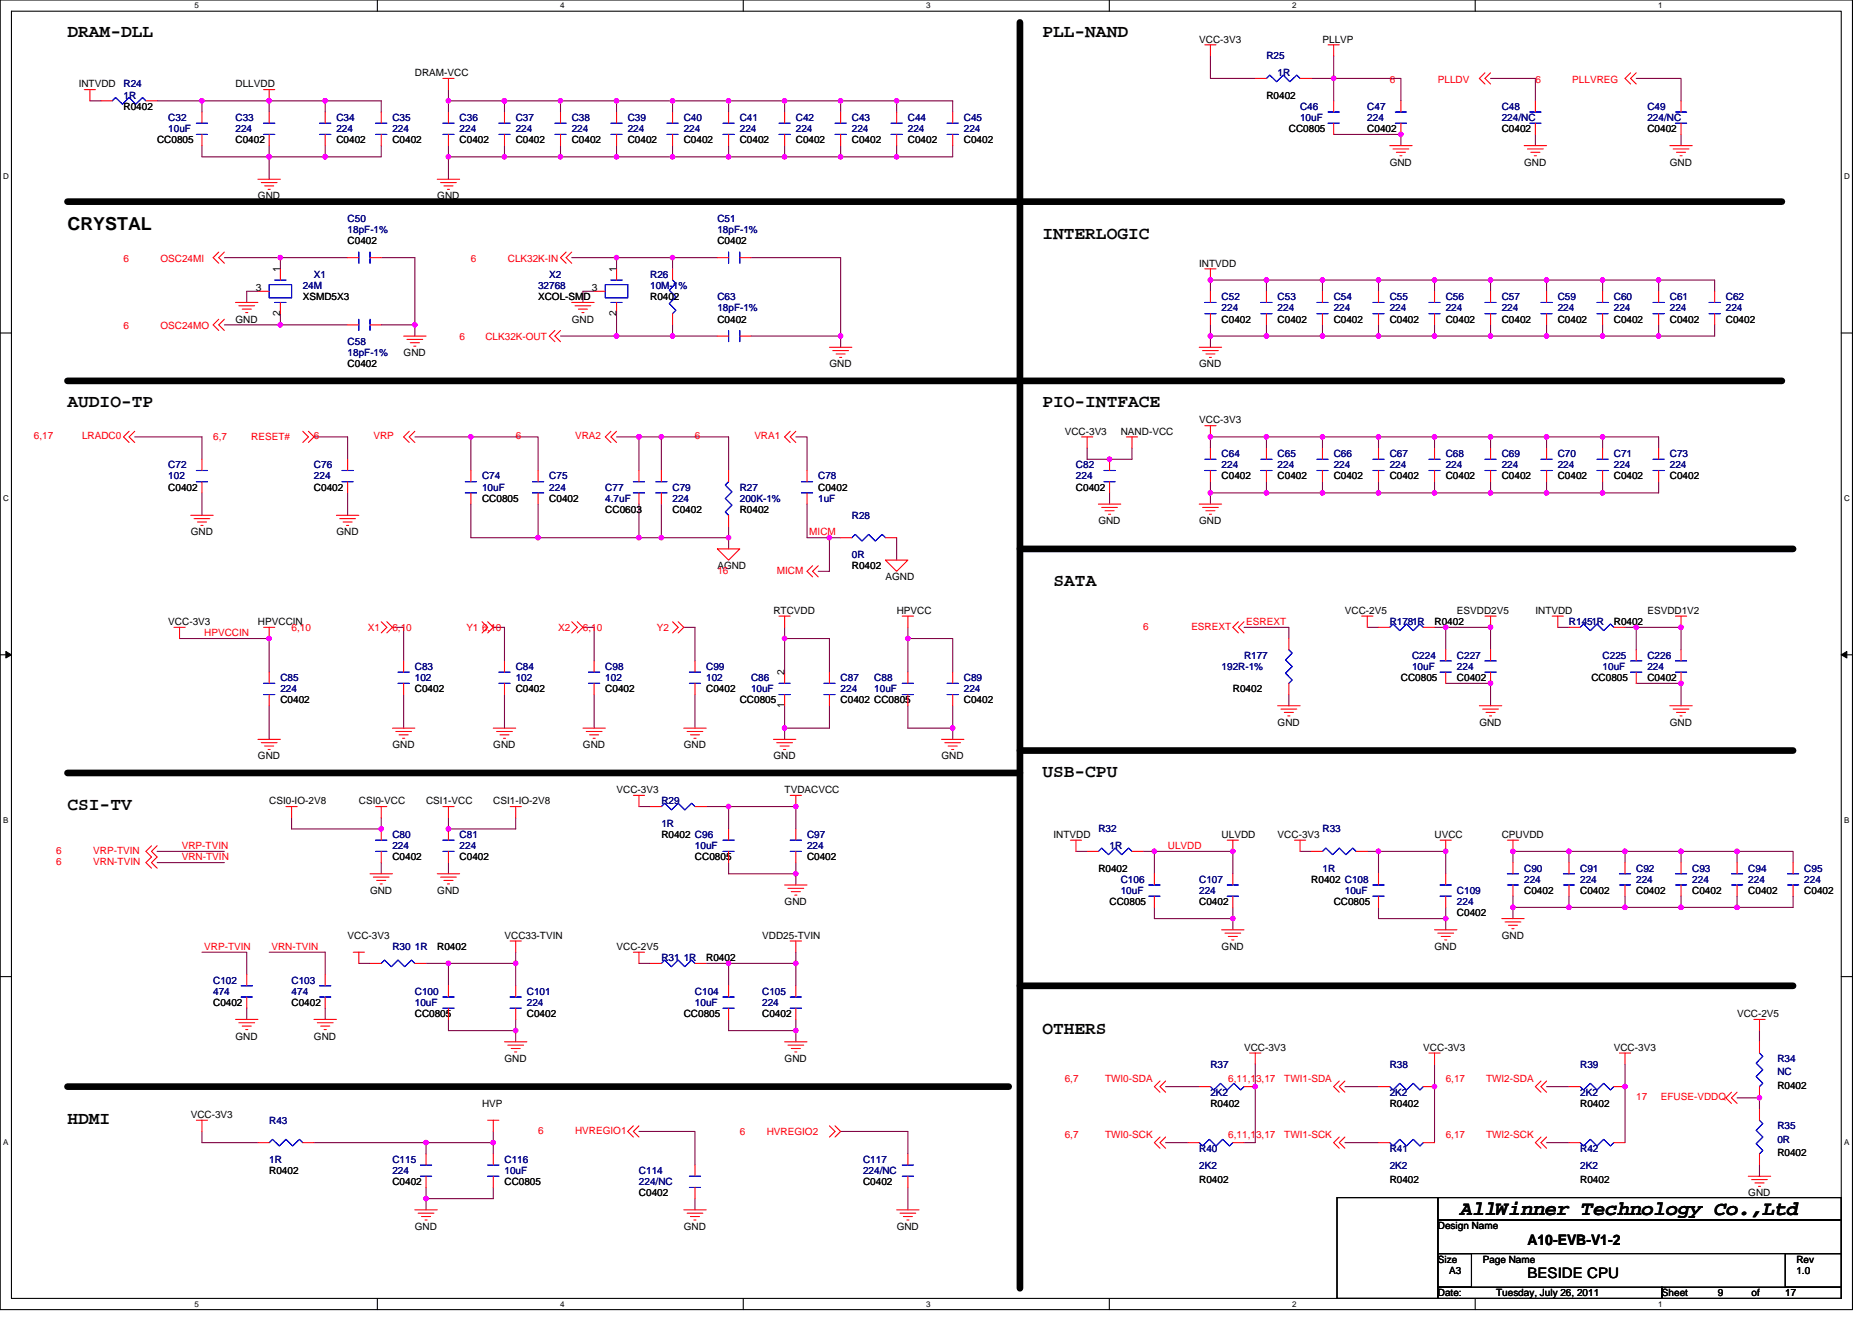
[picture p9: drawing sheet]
<svg xmlns="http://www.w3.org/2000/svg" width="297mm" height="210mm" viewBox="0 0 297 210" stroke-linecap="round" stroke-linejoin="round" font-family="sans-serif">
<path d="M0 0h293.9v207.9h-293.9zM1.8 1.8h290.4v204.3h-290.4z" fill="none" stroke="#000" stroke-width=".17"/>
<g fill="#fff">
<path d="M30.8 .2h.7v1.4h-.7z"/>
<path d="M30.8 206.3h.7v1.4h-.7z"/>
</g>
<path d="M59.9 0v1.8M59.9 206.1v1.8" fill="none" stroke="#000" stroke-width=".17"/>
<g fill="#fff">
<path d="M88.9 .2h.7v1.4h-.7z"/>
<path d="M88.9 206.3h.7v1.4h-.7z"/>
</g>
<path d="M117.9 0v1.8M117.9 206.1v1.8" fill="none" stroke="#000" stroke-width=".17"/>
<g fill="#fff">
<path d="M147 .2h.7v1.4h-.7z"/>
<path d="M147 206.3h.7v1.4h-.7z"/>
</g>
<path d="M176 0v1.8M176 206.1v1.8" fill="none" stroke="#000" stroke-width=".17"/>
<g fill="#fff">
<path d="M205 .2h.7v1.4h-.7z"/>
<path d="M205 206.3h.7v1.4h-.7z"/>
</g>
<path d="M234.1 0v1.8M234.1 206.1v1.8" fill="none" stroke="#000" stroke-width=".17"/>
<g fill="#fff">
<path d="M263.1 .2h.7v1.4h-.7z"/>
<path d="M263.1 206.3h.7v1.4h-.7z"/>
<path d="M.5 27.3h.9v1.4h-.9z"/>
<path d="M292.6 27.3h.9v1.4h-.9z"/>
<path d="M.5 78.4h.9v1.4h-.9z"/>
<path d="M292.6 78.4h.9v1.4h-.9z"/>
</g>
<path d="M0 52.9h1.8M292.2 52.9h1.7" fill="none" stroke="#000" stroke-width=".17"/>
<g fill="#fff">
<path d="M.5 129.5h.8v1.4h-.8z"/>
<path d="M292.6 129.5h.9v1.4h-.9z"/>
</g>
<path d="M0 103.9h1.8M292.2 103.9h1.7" fill="none" stroke="#000" stroke-width=".17"/>
<path d="M.9 103.4l.9 .5-.9 .5zM292.2 103.9l.8-.5v1z" fill="#000" stroke="#000" stroke-width=".16"/>
<g fill="#fff">
<path d="M.5 180.5h.8v1.4h-.8z"/>
<path d="M292.6 180.5h.9v1.4h-.9z"/>
</g>
<path d="M0 155h1.8M292.2 155h1.7M212.2 190.1h16v16h-16zM228.2 190.1h64v3.5h-64zM228.2 193.6h64v5.4h-64zM228.2 199h5.3v5.3h-5.3zM283.3 199h8.9v5.3h-8.9zM228.2 204.3h35.5v1.8h-35.5zM263.7 204.3h28.5v1.8h-28.5z" fill="none" stroke="#000" stroke-width=".17"/>
<g fill="none" stroke="#800040" stroke-width=".17">
<path d="M14.3 16h1.7M24.9 16h7.1M32 16v1.8M32 16h10.7M42.7 16h8.9M42.7 16v1.8M51.6 16h8.9v1.8M51.6 16v1.8M71.2 16h8.8M71.2 14.2v3.6M80 16h8.9M80 16v1.8"/>
<path d="M88.9 16v1.8M88.9 16h8.9M97.8 16v1.8M97.8 16h8.9M106.7 16v1.8M106.7 16h8.9M115.6 16v1.8M115.6 16h8.9M124.5 16v1.8M124.5 16h8.9M133.4 16v1.8M133.4 16h8.9"/>
<path d="M142.3 16v1.8M142.3 16h8.9v1.8M192.1 8.9v3.5h7.1M208.1 12.4h3.5v3.6M211.6 8.9v3.5h10.7v3.6M236.5 12.4h7.1v3.6M259.6 12.4h7.1v3.6M32 23.1v1.8h10.7M42.7 24.9h8.9M42.7 24.9v3.5M42.7 23.1v1.8M51.6 23.1v1.8"/>
<path d="M60.5 23.1v1.8h-8.9M71.2 24.9h8.8M71.2 23.1v1.8M71.2 24.9v3.5M80 24.9h8.9M80 23.1v1.8M88.9 23.1v1.8M88.9 24.9h8.9M97.8 23.1v1.8M97.8 24.9h8.9M106.7 24.9h8.9M106.7 23.1v1.8"/>
<path d="M115.6 23.1v1.8M115.6 24.9h8.9M124.5 24.9h8.9M124.5 23.1v1.8M133.4 23.1v1.8M133.4 24.9h8.9M142.3 23.1v1.8M151.2 23.1v1.8h-8.9M211.6 21.3h10.7v1.8M243.6 21.3v1.8M266.7 21.3v1.8M35.6 40.9h8.9"/>
<path d="M35.6 51.6h8.9M40.9 46.2h-1.7v1.8M44.5 40.9v1.8M44.5 49.8v1.8M44.5 51.6h10.7M44.5 40.9h10.7M60.5 40.9h5.3v10.7M60.5 51.6h5.3M65.8 51.6v1.7M88.9 53.3h8.9M90.7 40.9h7.1v1.8M94.3 46.2h-1.8v1.8"/>
<path d="M97.8 49.8v3.5M97.8 53.3h8.9M97.8 40.9h8.9M106.7 53.3h7.1M106.7 40.9h7.1M106.7 40.9v1.8M106.7 51.6v1.7M119.2 40.9h14.2v12.4M119.2 53.3h14.2M133.4 53.3v1.8M192.1 53.3v1.8M192.1 53.3h8.9"/>
<path d="M192.1 51.6v1.7M201 44.4h-8.9v1.8M201 44.4v1.8M201 51.6v1.7M201 44.4h8.8M201 53.3h8.8M209.8 44.4v1.8M209.8 51.6v1.7M209.8 44.4h8.9M209.8 53.3h8.9M218.7 44.4v1.8M218.7 51.6v1.7"/>
<path d="M218.7 44.4h8.9M218.7 53.3h8.9M227.6 44.4v1.8M227.6 51.6v1.7M227.6 44.4h8.9M227.6 53.3h8.9M236.5 44.4v1.8M236.5 51.6v1.7M236.5 44.4h8.9M236.5 53.3h8.9M245.4 44.4v1.8M245.4 51.6v1.7"/>
<path d="M245.4 44.4h8.9M245.4 53.3h8.9M254.3 44.4v1.8M254.3 51.6v1.7M254.3 44.4h8.9M254.3 53.3h8.9M263.2 44.4h8.9v1.8M263.2 44.4v1.8M263.2 51.6v1.7M272.1 51.6v1.7h-8.9M21.4 69.3h10.6v3.6M32 78.2v3.6"/>
<path d="M49.8 69.3h5.4v3.6M55.2 78.2v3.6M65.8 69.3h8.9M74.7 69.3v5.4M74.7 69.3h10.7v5.4M97.8 69.3h3.6M101.4 69.3h3.5M101.4 69.3v5.4M104.9 69.3v5.4M104.9 69.3h10.7v5.4M126.3 69.3h1.8v5.4M172.5 71.1v1.8h7.1v-1.8"/>
<path d="M176.1 78.2v1.8M192.1 78.2v1.8M192.1 78.2h8.9M192.1 76.5v1.7M201 69.3v1.8M201 69.3h-8.9v1.8M201 76.5v1.7M201 69.3h8.8M201 78.2h8.8M209.8 69.3v1.8M209.8 76.5v1.7M209.8 69.3h8.9"/>
<path d="M209.8 78.2h8.9M218.7 69.3v1.8M218.7 76.5v1.7M218.7 69.3h8.9M218.7 78.2h8.9M227.6 69.3v1.8M227.6 76.5v1.7M227.6 69.3h8.9M227.6 78.2h8.9M236.5 69.3v1.8M236.5 76.5v1.7M236.5 69.3h8.9"/>
<path d="M236.5 78.2h8.9M245.4 69.3v1.8M245.4 76.5v1.7M245.4 69.3h8.9M245.4 78.2h8.9M254.3 69.3v1.8M254.3 76.5v1.7M254.3 69.3h8.9v1.8M263.2 76.5v1.7h-8.9M62.3 99.6h1.7v5.3M74.7 80v5.3h10.7M78.3 99.6h1.7v5.3"/>
<path d="M85.4 80v5.3M85.4 85.3h16M92.5 99.6h1.8v5.3M101.4 85.3h3.5M101.4 80v5.3M104.9 80v5.3M104.9 85.3h10.7M108.5 99.6h1.8v5.3M115.6 83.6v1.7M115.6 85.3v1.8M124.5 99.6v1.7M128.1 80v5.3h3.5v5.4h-1.8"/>
<path d="M131.6 85.3h1.8M142.3 85.3v3.6M144.1 99.6v1.7M197.4 99.6h7.1v1.7M217 99.6h1.7M227.6 99.6h1.8M229.4 99.6v3.5M229.4 99.6h7.1v3.5M247.2 99.6h1.8M257.8 99.6h1.8v3.5M259.6 99.6h7.1v3.5M28.5 101.3h14.2v5.4"/>
<path d="M42.7 112v5.3M64 110.2v5.4M80 110.2v5.4M94.3 110.2v5.4M110.3 110.2v5.4M124.5 101.3h7.1v5.4M124.5 112v3.6M124.5 101.3v5.4M124.5 115.6v1.7M131.6 112v3.6h-7.1M144.1 112v3.6h7.1M144.1 101.3v5.4"/>
<path d="M144.1 101.3h7.1v5.4M151.2 115.6v1.7M151.2 112v3.6M204.5 110.2v1.8M229.4 108.5h7.1v3.5M259.6 108.5h7.1v3.5M24.9 135.1h10.7M24.9 136.9h10.7M46.3 129.8v1.8h14.2v-1.8M60.5 136.9v1.8M71.2 129.8v1.8h10.6v-1.8M71.2 136.9v1.8"/>
<path d="M101.4 128h1.8M112.1 128h3.5v3.6M115.6 136.9v1.8h10.7M115.6 128h10.7v3.6M126.3 138.7v1.8M126.3 136.9v1.8M170.7 135.1h1.8M181.4 135.1h1.8M183.2 135.1h12.4v3.6M183.2 135.1v3.6M206.3 135.1h1.8M217 135.1h1.7"/>
<path d="M218.7 135.1h10.7v3.6M218.7 135.1v3.6M249 135.1h-8.9v1.8M249 135.1v1.8M249 135.1h8.8M257.8 135.1h8.9M257.8 135.1v1.8M266.7 135.1h8.9v1.8M266.7 135.1v1.8M275.6 135.1h8.9v1.8M32 151.1h7.2v3.6M42.7 151.1h8.9v3.6"/>
<path d="M56.9 152.9h1.8M67.6 152.9h3.6v3.6M71.2 152.9h10.6v3.6M81.8 151.1v1.8M101.4 152.9h1.8M112.1 152.9h3.5M115.6 152.9h10.7M115.6 152.9v3.6M126.3 152.9v3.6M126.3 151.1v1.8M183.2 144v1.8h12.4M195.6 144v1.8"/>
<path d="M195.6 145.8v1.8M218.7 144v1.8h10.7M229.4 145.8v1.8M229.4 144v1.8M240.1 144v1.8M240.1 142.2v1.8M240.1 144h8.9M249 142.2v1.8M249 144h8.8M257.8 144h8.9M257.8 142.2v1.8M266.7 142.2v1.8"/>
<path d="M266.7 144h8.9M275.6 142.2v1.8M284.5 142.2v1.8h-8.9M32 179.6v1.8h8.9M39.2 160v1.8M51.6 160v1.8M71.2 161.8v1.8h10.6M78.3 179.6v1.8M81.8 161.8v1.8M81.8 163.6v1.8M101.4 179.6h8.9v5.3M115.6 161.8v1.8h10.7"/>
<path d="M126.3 163.6v1.8M126.3 161.8v1.8M133.4 179.6h10.7v3.5M185 172.5h5.3M199.2 168.9v12.5h-1.8M213.4 172.5h5.3M227.6 168.9v12.5M245.4 172.5h3.6M257.8 168.9v12.5M275.6 174.2h3.6v1.8M279.2 163.6v1.8M49.8 181.4h17.8"/>
<path d="M67.6 181.4v1.7M67.6 188.5v1.7M67.6 190.2v1.8M67.6 181.4h10.7M78.3 188.5v1.7h-10.7M78.3 181.4v1.7M110.3 190.2v1.8M144.1 188.5v3.5M185 181.4h3.5M213.4 181.4h5.3M245.4 181.4h3.6M279.2 184.9v1.8"/>
</g>
<g fill="#f0f" stroke="#f0f" stroke-width=".17">
<circle cx="133.4" cy="53.3" r=".35"/>
<circle cx="124.5" cy="115.6" r=".35"/>
<circle cx="124.5" cy="101.3" r=".35"/>
<circle cx="97.8" cy="53.3" r=".35"/>
<circle cx="44.5" cy="40.9" r=".35"/>
<circle cx="44.5" cy="51.5" r=".35"/>
<circle cx="106.7" cy="53.3" r=".35"/>
<circle cx="106.7" cy="40.9" r=".35"/>
<circle cx="65.8" cy="51.5" r=".35"/>
<circle cx="104.9" cy="69.3" r=".35"/>
<circle cx="144" cy="101.3" r=".35"/>
<circle cx="151.2" cy="115.6" r=".35"/>
<circle cx="101.4" cy="69.3" r=".35"/>
<circle cx="42.7" cy="101.3" r=".35"/>
<circle cx="142.3" cy="16" r=".35"/>
<circle cx="97.8" cy="16" r=".35"/>
<circle cx="106.7" cy="16" r=".35"/>
<circle cx="115.6" cy="16" r=".35"/>
<circle cx="133.4" cy="16" r=".35"/>
<circle cx="124.5" cy="16" r=".35"/>
<circle cx="124.5" cy="24.9" r=".35"/>
<circle cx="80" cy="24.9" r=".35"/>
<circle cx="115.6" cy="24.9" r=".35"/>
<circle cx="97.8" cy="24.9" r=".35"/>
<circle cx="88.9" cy="24.9" r=".35"/>
<circle cx="71.1" cy="24.9" r=".35"/>
<circle cx="142.3" cy="24.9" r=".35"/>
<circle cx="133.4" cy="24.9" r=".35"/>
<circle cx="106.7" cy="24.9" r=".35"/>
<circle cx="227.6" cy="44.4" r=".35"/>
<circle cx="209.8" cy="44.4" r=".35"/>
<circle cx="254.3" cy="44.4" r=".35"/>
<circle cx="200.9" cy="44.4" r=".35"/>
<circle cx="218.7" cy="44.4" r=".35"/>
<circle cx="245.4" cy="44.4" r=".35"/>
<circle cx="192.1" cy="44.4" r=".35"/>
<circle cx="236.5" cy="44.4" r=".35"/>
<circle cx="263.2" cy="44.4" r=".35"/>
<circle cx="254.3" cy="53.3" r=".35"/>
<circle cx="263.2" cy="53.3" r=".35"/>
<circle cx="227.6" cy="53.3" r=".35"/>
<circle cx="218.7" cy="53.3" r=".35"/>
<circle cx="209.8" cy="53.3" r=".35"/>
<circle cx="245.4" cy="53.3" r=".35"/>
<circle cx="200.9" cy="53.3" r=".35"/>
<circle cx="236.5" cy="53.3" r=".35"/>
<circle cx="192.1" cy="53.3" r=".35"/>
<circle cx="209.8" cy="69.3" r=".35"/>
<circle cx="227.6" cy="69.3" r=".35"/>
<circle cx="218.7" cy="69.3" r=".35"/>
<circle cx="192.1" cy="69.3" r=".35"/>
<circle cx="200.9" cy="69.3" r=".35"/>
<circle cx="236.5" cy="69.3" r=".35"/>
<circle cx="254.3" cy="69.3" r=".35"/>
<circle cx="192.1" cy="78.2" r=".35"/>
<circle cx="236.5" cy="78.2" r=".35"/>
<circle cx="218.7" cy="78.2" r=".35"/>
<circle cx="200.9" cy="78.2" r=".35"/>
<circle cx="209.8" cy="78.2" r=".35"/>
<circle cx="227.6" cy="78.2" r=".35"/>
<circle cx="254.3" cy="78.2" r=".35"/>
<circle cx="101.4" cy="85.3" r=".35"/>
<circle cx="51.6" cy="16" r=".35"/>
<circle cx="51.6" cy="24.9" r=".35"/>
<circle cx="42.7" cy="24.9" r=".35"/>
<circle cx="42.7" cy="16" r=".35"/>
<circle cx="32" cy="16" r=".35"/>
<circle cx="74.7" cy="69.3" r=".35"/>
<circle cx="222.3" cy="21.3" r=".35"/>
<circle cx="211.6" cy="12.4" r=".35"/>
<circle cx="97.8" cy="40.9" r=".35"/>
<circle cx="115.6" cy="85.3" r=".35"/>
<circle cx="104.9" cy="85.3" r=".35"/>
<circle cx="131.6" cy="85.3" r=".35"/>
<circle cx="80" cy="16" r=".35"/>
<circle cx="71.1" cy="16" r=".35"/>
<circle cx="88.9" cy="16" r=".35"/>
<circle cx="85.4" cy="85.3" r=".35"/>
<circle cx="245.4" cy="69.3" r=".35"/>
<circle cx="245.4" cy="78.2" r=".35"/>
<circle cx="78.3" cy="181.3" r=".35"/>
<circle cx="67.6" cy="181.3" r=".35"/>
<circle cx="67.6" cy="190.2" r=".35"/>
<circle cx="199.2" cy="172.5" r=".35"/>
<circle cx="227.6" cy="172.5" r=".35"/>
<circle cx="257.8" cy="172.5" r=".35"/>
<circle cx="126.3" cy="152.9" r=".35"/>
<circle cx="115.6" cy="152.9" r=".35"/>
<circle cx="126.3" cy="163.6" r=".35"/>
<circle cx="81.8" cy="163.6" r=".35"/>
<circle cx="81.8" cy="152.9" r=".35"/>
<circle cx="71.1" cy="152.9" r=".35"/>
<circle cx="60.5" cy="131.6" r=".35"/>
<circle cx="126.3" cy="138.7" r=".35"/>
<circle cx="115.6" cy="128" r=".35"/>
<circle cx="126.3" cy="128" r=".35"/>
<circle cx="71.1" cy="131.6" r=".35"/>
<circle cx="195.6" cy="135.1" r=".35"/>
<circle cx="183.2" cy="135.1" r=".35"/>
<circle cx="229.4" cy="145.8" r=".35"/>
<circle cx="229.4" cy="135.1" r=".35"/>
<circle cx="218.7" cy="135.1" r=".35"/>
<circle cx="195.6" cy="145.8" r=".35"/>
<circle cx="257.8" cy="135.1" r=".35"/>
<circle cx="248.9" cy="135.1" r=".35"/>
<circle cx="240.1" cy="135.1" r=".35"/>
<circle cx="257.8" cy="144" r=".35"/>
<circle cx="248.9" cy="144" r=".35"/>
<circle cx="240.1" cy="144" r=".35"/>
<circle cx="275.6" cy="135.1" r=".35"/>
<circle cx="275.6" cy="144" r=".35"/>
<circle cx="266.7" cy="144" r=".35"/>
<circle cx="266.7" cy="135.1" r=".35"/>
<circle cx="236.5" cy="108.4" r=".35"/>
<circle cx="266.7" cy="108.4" r=".35"/>
<circle cx="266.7" cy="99.6" r=".35"/>
<circle cx="259.6" cy="99.6" r=".35"/>
<circle cx="236.5" cy="99.6" r=".35"/>
<circle cx="229.4" cy="99.6" r=".35"/>
<circle cx="279.2" cy="174.2" r=".35"/>
<circle cx="176" cy="72.9" r=".35"/>
</g>
<g fill="none" stroke="#f00" stroke-width=".17">
<path d="M13.4 14.2h1.8M14.3 14.2v1.8M16 16h1.8M23.2 16h1.7M32 17.8v1.8M41.8 14.2h1.8M42.7 14.2v1.8M42.7 17.8v1.8M51.6 17.8v1.8M60.5 17.8v1.8M70.3 12.4h1.7M71.2 12.4v1.8"/>
<path d="M71.2 17.8v1.8M80 17.8v1.8M88.9 17.8v1.8M97.8 17.8v1.8M106.7 17.8v1.8M115.6 17.8v1.8M124.5 17.8v1.8M133.4 17.8v1.8M142.3 17.8v1.8M151.2 17.8v1.8M191.2 7.1h1.8M192.1 7.1v1.8"/>
<path d="M199.2 12.4h1.8M206.3 12.4h1.8M210.7 7.1h1.8M211.6 7.1v1.8M211.6 16v1.8M211.6 19.6v1.7M222.3 16v1.8M222.3 19.6v1.7M235.6 11.6l-.9 .8 .9 .9M236.5 11.6l-.9 .8 .9 .9M243.6 16v1.8M243.6 19.6v1.7"/>
<path d="M258.7 11.6l-.9 .8 .9 .9M259.6 11.6l-.9 .8 .9 .9M266.7 16v1.8M266.7 19.6v1.7M32 21.3v1.8M40.9 28.4h3.6M41.5 29h2.5M42 29.5h1.4M42.5 30.1h.4M42.7 21.3v1.8M51.6 21.3v1.8M60.5 21.3v1.8"/>
<path d="M69.4 28.4h3.5M69.9 29h2.5M70.4 29.5h1.5M71 30.1h.3M71.2 21.3v1.8M80 21.3v1.8M88.9 21.3v1.8M97.8 21.3v1.8M106.7 21.3v1.8M115.6 21.3v1.8M124.5 21.3v1.8M133.4 21.3v1.8"/>
<path d="M142.3 21.3v1.8M151.2 21.3v1.8M220.5 23.1h3.6M221 23.6h2.5M221.6 24.2h1.4M222.1 24.7h.4M241.8 23.1h3.6M242.4 23.6h2.5M242.9 24.2h1.4M243.5 24.7h.3M265 23.1h3.5M265.5 23.6h2.5"/>
<path d="M266 24.2h1.5M266.6 24.7h.3M34.7 40l-.9 .9 .9 .9M34.7 50.7l-.9 .9 .9 .9M35.6 40l-.9 .9 .9 .9M35.6 50.7l-.9 .9 .9 .9M37.4 48h3.5M37.9 48.5h2.5M38.4 49.1h1.5M39 49.6h.3M40.9 46.2h1.8M44.5 42.7v1.7"/>
<path d="M44.5 48v1.8M55.2 40.9h1.7M55.2 51.6h1.7M58.7 40.9h1.8M58.7 51.6h1.8M64 53.3h3.6M64.6 53.9h2.5M65.1 54.4h1.4M65.7 54.9h.3M88.1 52.5l-.9 .8 .9 .9M88.9 52.5l-.8 .8 .8 .9M89.8 40l-.9 .9 .9 .9"/>
<path d="M90.7 40l-.9 .9 .9 .9M90.7 48h3.6M91.2 48.5h2.5M91.8 49.1h1.4M92.3 49.6h.4M94.3 46.2h1.8M97.8 42.7v1.7M97.8 48v1.8M106.7 42.7v1.7M106.7 49.8v1.8M113.8 53.3h1.8M113.8 40.9h1.8"/>
<path d="M117.4 53.3h1.8M117.4 40.9h1.8M131.6 55.1h3.6M132.1 55.6h2.5M132.7 56.2h1.4M133.2 56.7h.4M190.3 55.1h3.5M190.8 55.6h2.5M191.2 42.7h1.8M191.3 56.2h1.5M191.9 56.7h.3M192.1 42.7v1.8"/>
<path d="M192.1 46.2v1.8M192.1 49.8v1.8M201 46.2v1.8M201 49.8v1.8M209.8 46.2v1.8M209.8 49.8v1.8M218.7 46.2v1.8M218.7 49.8v1.8M227.6 46.2v1.8M227.6 49.8v1.8M236.5 46.2v1.8M236.5 49.8v1.8"/>
<path d="M245.4 46.2v1.8M245.4 49.8v1.8M254.3 46.2v1.8M254.3 49.8v1.8M263.2 46.2v1.8M263.2 49.8v1.8M272.1 46.2v1.8M272.1 49.8v1.8M20.5 68.5l-.9 .8 .9 .9M21.4 68.5l-.9 .8 .9 .9M32 72.9v1.8M32 76.5v1.7"/>
<path d="M48 68.5l.9 .8-.9 .9M48.9 68.5l.9 .8-.9 .9M55.2 72.9v1.8M55.2 76.5v1.7M64.9 68.5l-.9 .8 .9 .9M65.8 68.5l-.9 .8 .9 .9M74.7 74.7v1.8M74.7 78.2v1.8M85.4 74.7v1.8M85.4 78.2v1.8M96.9 68.5l-.8 .8 .8 .9M97.8 68.5l-.9 .8 .9 .9"/>
<path d="M101.4 74.7v1.8M101.4 78.2v1.8M104.9 74.7v1.8M104.9 78.2v1.8M115.6 74.7v1.8M125.4 68.5l-.9 .8 .9 .9M126.3 68.5l-.9 .8 .9 .9M128.1 74.7v1.8M128.1 78.2v1.8M171.6 69.3h1.8M172.5 69.3v1.8M176.1 72.9v1.8"/>
<path d="M176.1 76.5v1.7M178.7 69.3h1.8M179.6 69.3v1.8M191.2 67.6h1.8M192.1 67.6v1.7M192.1 71.1v1.8M192.1 74.7v1.8M201 71.1v1.8M201 74.7v1.8M209.8 71.1v1.8M209.8 74.7v1.8M218.7 71.1v1.8"/>
<path d="M218.7 74.7v1.8M227.6 71.1v1.8M227.6 74.7v1.8M236.5 71.1v1.8M236.5 74.7v1.8M245.4 71.1v1.8M245.4 74.7v1.8M254.3 71.1v1.8M254.3 74.7v1.8M263.2 71.1v1.8M263.2 74.7v1.8M27.6 99.6h1.8"/>
<path d="M28.5 99.6v1.7M30.3 81.8h3.5M30.8 82.3h2.5M31.3 82.8h1.5M31.9 83.4h.3M41.8 99.6h1.8M42.7 99.6v1.7M53.4 81.8h3.5M53.9 82.3h2.5M54.4 82.8h1.5M55 83.4h.3M60.5 98.7l.9 .9-.9 .9"/>
<path d="M61.4 98.7l.9 .9-.9 .9M76.5 98.7l.9 .9-.9 .9M77.4 98.7l.9 .9-.9 .9M90.7 98.7l.9 .9-.9 .9M91.6 98.7l.9 .9-.9 .9M106.7 98.7l.9 .9-.9 .9M107.6 98.7l.9 .9-.9 .9M113.8 87.1h3.6l-1.8 1.8zM115.6 81.8v1.8M123.6 97.8h1.8M124.5 97.8v1.8M128.9 89.8l-.8 .9 .8 .9"/>
<path d="M129.8 89.8l-.9 .9 .9 .9M133.4 85.3h1.8M140.5 88.9h3.6l-1.8 1.8zM140.5 85.3h1.8M143.2 97.8h1.7M144.1 97.8v1.8M174.3 80h3.5M174.8 80.5h2.5M175.3 81.1h1.5M175.9 81.6h.3M190.3 80h3.5M190.8 80.5h2.5"/>
<path d="M191.3 81.1h1.5M191.9 81.6h.3M196.5 98.7l-.9 .9 .9 .9M197.4 98.7l-.9 .9 .9 .9M216.1 97.8h1.7M217 97.8v1.8M218.7 99.6h1.8M225.8 99.6h1.8M235.6 97.8h1.8M236.5 97.8v1.8M246.3 97.8h1.8M247.2 97.8v1.8"/>
<path d="M249 99.6h1.7M256.1 99.6h1.7M265.8 97.8h1.8M266.7 97.8v1.8M40.9 117.3h3.6M41.5 117.9h2.5M42 118.4h1.4M42.5 119h.4M42.7 106.7v1.8M42.7 110.2v1.8M62.3 115.6h3.5M62.8 116.1h2.5"/>
<path d="M63.3 116.6h1.5M63.9 117.2h.3M64 104.9v1.8M64 108.5v1.7M78.3 115.6h3.5M78.8 116.1h2.5M79.3 116.6h1.5M79.9 117.2h.3M80 104.9v1.8M80 108.5v1.7M92.5 115.6h3.6M93 116.1h2.5"/>
<path d="M93.6 116.6h1.4M94.1 117.2h.3M94.3 104.9v1.8M94.3 108.5v1.7M108.5 115.6h3.6M109 116.1h2.5M109.6 116.6h1.4M110.1 117.2h.3M110.3 104.9v1.8M110.3 108.5v1.7M122.7 117.3h3.6M123.3 117.9h2.4"/>
<path d="M123.8 118.4h1.4M124.3 119h.4M124.5 106.7v1.8M124.5 110.2v1.8M131.6 106.7v1.8M131.6 110.2v1.8M144.1 106.7v1.8M144.1 110.2v1.8M149.4 117.3h3.5M149.9 117.9h2.5M150.4 118.4h1.5M151 119h.3"/>
<path d="M151.2 106.7v1.8M151.2 110.2v1.8M202.7 112h3.6M203.3 112.5h2.5M203.8 113.1h1.4M204.3 113.6h.4M204.5 101.3v1.8M204.5 108.5v1.7M229.4 103.1v1.8M229.4 106.7v1.8M234.7 112h3.6M235.3 112.5h2.5"/>
<path d="M235.8 113.1h1.4M236.3 113.6h.4M236.5 103.1v1.8M236.5 106.7v1.8M259.6 103.1v1.8M259.6 106.7v1.8M265 112h3.5M265.5 112.5h2.5M266 113.1h1.5M266.6 113.6h.3M266.7 103.1v1.8M266.7 106.7v1.8"/>
<path d="M24 134.2l-.8 .9 .8 .9-.8 .9 .8 .9M24.9 134.2l-.9 .9 .9 .9-.9 .9 .9 .9M45.4 128h1.8M46.3 128v1.8M58.7 138.7h3.6M59.2 139.2h2.5M59.6 128h1.8M59.8 139.7h1.4M60.5 128v1.8M60.5 131.6v1.7M60.5 135.1v1.8M69.4 138.7h3.5"/>
<path d="M69.9 139.2h2.5M70.3 128h1.7M70.4 139.7h1.5M71.2 128v1.8M71.2 131.6v1.7M71.2 135.1v1.8M80.9 128h1.8M81.8 128v1.8M100.5 126.2h1.8M101.4 126.2v1.8M103.2 128h1.7M110.3 128h1.8"/>
<path d="M115.6 131.6v1.7M115.6 135.1v1.8M125.4 126.2h1.8M126.3 126.2v1.8M126.3 131.6v1.7M126.3 135.1v1.8M169.8 133.3h1.8M170.7 133.3v1.8M172.5 135.1h1.8M179.6 135.1h1.8M183.2 138.7v1.8M194.7 133.3h1.8"/>
<path d="M195.6 133.3v1.8M195.6 138.7v1.8M205.4 133.3h1.8M206.3 133.3v1.8M208.1 135.1h1.7M215.2 135.1h1.8M218.7 138.7v1.8M228.5 133.3h1.8M229.4 133.3v1.8M229.4 138.7v1.8M239.2 133.3h1.8M240.1 133.3v1.8"/>
<path d="M240.1 136.9v1.8M249 136.9v1.8M257.8 136.9v1.8M266.7 136.9v1.8M275.6 136.9v1.8M284.5 136.9v1.8M39.2 154.7v1.8M39.2 158.2v1.8M51.6 154.7v1.8M51.6 158.2v1.8M56 151.1h1.8M56.9 151.1v1.8"/>
<path d="M58.7 152.9h1.8M60.3 140.3h.4M65.8 152.9h1.8M71 140.3h.3M71.2 156.5v1.7M80.9 149.4h1.8M81.8 149.4v1.7M81.8 156.5v1.7M100.5 151.1h1.8M101.4 151.1v1.8M103.2 152.9h1.7M110.3 152.9h1.8"/>
<path d="M115.6 156.5v1.7M124.5 140.5h3.6M125 141h2.5M125.4 149.4h1.8M125.6 141.5h1.4M126.1 142.1h.3M126.3 149.4v1.7M126.3 156.5v1.7M183.2 142.2v1.8M193.8 147.6h3.6M194.4 148.1h2.5M194.9 148.6h1.4"/>
<path d="M195.4 149.2h.4M195.6 142.2v1.8M218.7 142.2v1.8M227.6 147.6h3.6M228.2 148.1h2.4M228.7 148.6h1.4M229.2 149.2h.4M229.4 142.2v1.8M238.3 145.8h3.5M238.8 146.3h2.5M239.3 146.9h1.5M239.9 147.4h.3"/>
<path d="M240.1 140.5v1.7M249 140.5v1.7M257.8 140.5v1.7M266.7 140.5v1.7M275.6 140.5v1.7M284.5 140.5v1.7M31.2 177.8h1.7M32 177.8v1.8M37.4 161.8h3.5M37.9 162.3h2.5M38.4 162.9h1.5M39 163.4h.3"/>
<path d="M49.8 161.8h3.6M50.4 162.3h2.4M50.9 162.9h1.4M51.4 163.4h.4M71.2 160v1.8M77.4 177.8h1.8M78.3 177.8v1.8M80 165.4h3.6M80.6 165.9h2.5M81.1 166.4h1.4M81.7 167h.3M81.8 160v1.8"/>
<path d="M100.5 178.7l-.9 .9 .9 .9M101.4 178.7l-.9 .9 .9 .9M115.6 160v1.8M124.5 165.4h3.6M125 165.9h2.5M125.6 166.4h1.4M126.1 167h.3M126.3 160v1.8M131.6 178.7l.9 .9-.9 .9M132.5 178.7l.9 .9-.9 .9M184.1 171.6l-.9 .9 .9 .9M185 171.6l-.9 .9 .9 .9"/>
<path d="M190.3 172.5h1.8M197.4 172.5h1.8M198.3 167.1h1.8M199.2 167.1v1.8M212.5 171.6l-.9 .9 .9 .9M213.4 171.6l-.9 .9 .9 .9M218.7 172.5h1.8M225.8 172.5h1.8M226.7 167.1h1.8M227.6 167.1v1.8M244.5 171.6l-.9 .9 .9 .9M245.4 171.6l-.9 .9 .9 .9"/>
<path d="M249 172.5h1.7M256.1 172.5h1.7M257 167.1h1.7M257.8 167.1v1.8M274.7 173.4l-.8 .8 .8 .9M275.6 173.4l-.9 .8 .9 .9M278.3 161.8h1.8M279.2 161.8v1.8M279.2 165.4v1.7M279.2 172.5v1.7M279.2 176v1.8M40.9 181.4h1.8"/>
<path d="M48 181.4h1.8M65.8 192h3.6M66.4 192.6h2.5M66.9 193.1h1.4M67.4 193.6h.4M67.6 183.1v1.8M67.6 186.7v1.8M78.3 183.1v1.8M78.3 186.7v1.8M108.5 192h3.6M109 192.6h2.5M109.6 193.1h1.4"/>
<path d="M110.1 193.6h.3M110.3 184.9v1.8M110.3 188.5v1.7M142.3 192h3.5M142.8 192.6h2.5M143.3 193.1h1.5M143.9 193.6h.3M144.1 183.1v1.8M144.1 186.7v1.8M184.1 180.5l-.9 .9 .9 .8M185 180.5l-.9 .9 .9 .8M188.5 181.4h1.8"/>
<path d="M195.6 181.4h1.8M212.5 180.5l-.9 .9 .9 .8M213.4 180.5l-.9 .9 .9 .8M218.7 181.4h1.8M225.8 181.4h1.8M244.5 180.5l-.9 .9 .9 .8M245.4 180.5l-.9 .9 .9 .8M249 181.4h1.7M256.1 181.4h1.7M277.4 186.7h3.6M277.9 187.2h2.5M278.5 187.7h1.4"/>
<path d="M279 188.3h.4M279.2 183.1v1.8"/>
</g>
<path d="M161.8 3.6v200.9M10.7 32h272M10.7 60.5h272M161.8 87.1h122.7M161.8 119.1h122.7M10.7 122.7h151.1M161.8 156.5h122.7M10.7 172.5h149.4" fill="none" stroke="#000" stroke-width="1.1"/>
<g fill="none" stroke="#00f" stroke-width=".17">
<path d="M17.8 16l.5-.5 1.1 1 1.1-1 1 1 1.1-1 .6 .5M31.2 19.6h1.7M41.8 19.6h1.8M50.7 19.6h1.8M59.6 19.6h1.8M70.3 19.6h1.7M79.2 19.6h1.7M88.1 19.6h1.7M96.9 19.6h1.8M105.8 19.6h1.8M114.7 19.6h1.8M123.6 19.6h1.8"/>
<path d="M132.5 19.6h1.8M141.4 19.6h1.8M150.3 19.6h1.8M201 12.4l.5-.5 1.1 1.1 1-1.1 1.1 1.1 1.1-1.1 .5 .5M210.7 19.6h1.8M210.7 17.8h1.8M221.4 19.6h1.8M221.4 17.8h1.8M242.7 19.6h1.8M242.7 17.8h1.8M265.9 19.6h1.7M265.9 17.8h1.7"/>
<path d="M31.2 21.3h1.7M41.8 21.3h1.8M50.7 21.3h1.8M59.6 21.3h1.8M70.3 21.3h1.7M79.2 21.3h1.7M88.1 21.3h1.7M96.9 21.3h1.8M105.8 21.3h1.8M114.7 21.3h1.8M123.6 21.3h1.8M132.5 21.3h1.8"/>
<path d="M141.4 21.3h1.8M150.3 21.3h1.8M42.7 45.2h3.6v2.1h-3.6zM43.6 44.4h1.8M43.6 48h1.8M56.9 50.7v1.8M56.9 40v1.8M58.7 50.7v1.8M58.7 40v1.8M96.1 45.2h3.5v2.1h-3.5zM96.9 44.4h1.8M96.9 48h1.8"/>
<path d="M106.7 44.4l.5 .6-1 1.1 1 1-1 1.1 1 1.1-.5 .5M115.6 52.5v1.7M115.6 40v1.8M117.4 52.5v1.7M117.4 40v1.8M191.2 49.8h1.8M191.2 48h1.8M200.1 49.8h1.7M200.1 48h1.7M209 49.8h1.7M209 48h1.7M217.8 49.8h1.8"/>
<path d="M217.8 48h1.8M226.7 49.8h1.8M226.7 48h1.8M235.6 49.8h1.8M235.6 48h1.8M244.5 49.8h1.8M244.5 48h1.8M253.4 49.8h1.8M253.4 48h1.8M262.3 49.8h1.8M262.3 48h1.8M271.2 49.8h1.8"/>
<path d="M271.2 48h1.8M31.2 76.5h1.7M31.2 74.7h1.7M54.3 76.5h1.7M54.3 74.7h1.7M73.8 78.2h1.8M73.8 76.5h1.8M84.5 78.2h1.8M84.5 76.5h1.8M100.5 78.2h1.8M100.5 76.5h1.8M104.1 78.2h1.7"/>
<path d="M104.1 76.5h1.7M115.6 76.5l-.5 .5 1 1.1-1 1 1 1.1-1 1.1 .5 .5M127.2 78.2h1.7M127.2 76.5h1.7M175.2 76.5h1.8M175.2 74.7h1.8M191.2 74.7h1.8M191.2 72.9h1.8M200.1 74.7h1.7M200.1 72.9h1.7M209 74.7h1.7M209 72.9h1.7"/>
<path d="M217.8 74.7h1.8M217.8 72.9h1.8M226.7 74.7h1.8M226.7 72.9h1.8M235.6 74.7h1.8M235.6 72.9h1.8M244.5 74.7h1.8M244.5 72.9h1.8M253.4 74.7h1.8M253.4 72.9h1.8M262.3 74.7h1.8M262.3 72.9h1.8"/>
<path d="M135.2 85.3l.5-.5 1.1 1.1 1-1.1 1.1 1.1 1.1-1.1 .5 .5M220.5 99.6l.5-.6 1.1 1.1 1.1-1.1 1 1.1 1.1-1.1 .5 .6M250.7 99.6l.6-.6 1 1.1 1.1-1.1 1.1 1.1 1-1.1 .6 .6M41.8 110.2h1.8M41.8 108.5h1.8M63.2 108.5h1.7M63.2 106.7h1.7M79.2 108.5h1.7M79.2 106.7h1.7M93.4 108.5h1.8M93.4 106.7h1.8M109.4 108.5h1.8"/>
<path d="M109.4 106.7h1.8M123.6 110.2h1.8M123.6 108.5h1.8M130.7 110.2h1.8M130.7 108.5h1.8M143.2 110.2h1.7M143.2 108.5h1.7M150.3 110.2h1.8M150.3 108.5h1.8M204.5 103.1l.5 .6-1 1 1 1.1-1 1 1 1.1-.5 .6M228.5 106.7h1.8M228.5 104.9h1.8"/>
<path d="M235.6 106.7h1.8M235.6 104.9h1.8M258.7 106.7h1.8M258.7 104.9h1.8M265.9 106.7h1.7M265.9 104.9h1.7M59.6 135.1h1.8M59.6 133.3h1.8M70.3 135.1h1.7M70.3 133.3h1.7M104.9 128l.6-.5 1 1 1.1-1 1.1 1 1-1 .6 .5M114.7 135.1h1.8"/>
<path d="M114.7 133.3h1.8M125.4 135.1h1.8M125.4 133.3h1.8M174.3 135.1l.5-.5 1.1 1.1 1.1-1.1 1 1.1 1.1-1.1 .5 .5M209.8 135.1l.6-.5 1.1 1.1 1-1.1 1.1 1.1 1-1.1 .6 .5M239.2 138.7h1.8M248.1 138.7h1.7M257 138.7h1.7M265.9 138.7h1.7M274.7 138.7h1.8M283.6 138.7h1.8M38.3 158.2h1.7"/>
<path d="M38.3 156.5h1.7M50.7 158.2h1.8M50.7 156.5h1.8M60.5 152.9l.5-.5 1.1 1 1.1-1 1 1 1.1-1 .5 .5M70.3 158.2h1.7M80.9 158.2h1.8M104.9 152.9l.6-.5 1 1 1.1-1 1.1 1 1-1 .6 .5M114.7 158.2h1.8M125.4 158.2h1.8M182.3 142.2h1.8M182.3 140.5h1.8M194.7 142.2h1.8"/>
<path d="M194.7 140.5h1.8M217.8 142.2h1.8M217.8 140.5h1.8M228.5 142.2h1.8M228.5 140.5h1.8M239.2 140.5h1.8M248.1 140.5h1.7M257 140.5h1.7M265.9 140.5h1.7M274.7 140.5h1.8M283.6 140.5h1.8M70.3 160h1.7"/>
<path d="M80.9 160h1.8M114.7 160h1.8M125.4 160h1.8M192.1 172.5l.5 .5 1.1-1.1 1 1.1 1.1-1.1 1.1 1.1 .5-.5M220.5 172.5l.5 .5 1.1-1.1 1.1 1.1 1-1.1 1.1 1.1 .5-.5M250.7 172.5l.6 .5 1-1.1 1.1 1.1 1.1-1.1 1 1.1 .6-.5M279.2 167.1l.5 .6-1 1 1 1.1-1 1.1 1 1-.5 .6M279.2 177.8l.5 .5-1 1.1 1 1.1-1 1 1 1.1-.5 .5M42.7 181.4l.5-.6 1.1 1.1 1.1-1.1 1 1.1 1.1-1.1 .5 .6M66.7 186.7h1.8M66.7 184.9h1.8M77.4 186.7h1.8"/>
<path d="M77.4 184.9h1.8M109.4 188.5h1.8M109.4 186.7h1.8M143.2 186.7h1.7M143.2 184.9h1.7M190.3 181.4l.5 .5 1.1-1.1 1.1 1.1 1-1.1 1.1 1.1 .5-.5M220.5 181.4l.5 .5 1.1-1.1 1.1 1.1 1-1.1 1.1 1.1 .5-.5M250.7 181.4l.6 .5 1-1.1 1.1 1.1 1.1-1.1 1 1.1 .6-.5"/>
</g>
<text font-size="3.2" x="231.7" y="192.8">AllWinner Technology Co.,Ltd</text>
<g font-size="2.8">
<text x="10.7" y="5.9">DRAM-DLL</text>
<text x="165.4" y="5.9">PLL-NAND</text>
<text x="10.7" y="36.4">CRYSTAL</text>
<text x="165.4" y="37.9">INTERLOGIC</text>
<text x="10.7" y="64.6">AUDIO-TP</text>
<text x="165.4" y="64.6">PIO-INTFACE</text>
<text x="167.2" y="93">SATA</text>
<text x="165.4" y="123.3">USB-CPU</text>
<text x="10.7" y="128.6">CSI-TV</text>
<text x="165.4" y="164.1">OTHERS</text>
<text x="10.7" y="178.4">HDMI</text>
</g>
<g font-size="2.3">
<text x="242.4" y="197.5">A10-EVB-V1-2</text>
<text x="242.4" y="202.8">BESIDE CPU</text>
</g>
<g font-size="1.6">
<text x="190.3" y="6.8">VCC-3V3</text>
<text x="209.8" y="6.8">PLLVP</text>
<text x="12.5" y="13.9">INTVDD</text>
<text x="19.6" y="17.4">R0402</text>
<text x="37.4" y="13.9">DLLVDD</text>
<text x="65.8" y="12.1">DRAM-VCC</text>
<text x="201" y="15.6">R0402</text>
<text x="24.9" y="22.8">CC0805</text>
<text x="37.4" y="22.8">C0402</text>
<text x="53.4" y="22.8">C0402</text>
<text x="62.3" y="22.8">C0402</text>
<text x="72.9" y="22.8">C0402</text>
<text x="81.8" y="22.8">C0402</text>
<text x="90.7" y="22.8">C0402</text>
<text x="99.6" y="22.8">C0402</text>
<text x="108.5" y="22.8">C0402</text>
<text x="117.4" y="22.8">C0402</text>
<text x="126.3" y="22.8">C0402</text>
<text x="135.2" y="22.8">C0402</text>
<text x="144.1" y="22.8">C0402</text>
<text x="152.9" y="22.8">C0402</text>
<text x="204.5" y="21">CC0805</text>
<text x="217" y="21">C0402</text>
<text x="238.3" y="21">C0402</text>
<text x="261.4" y="21">C0402</text>
<text x="220.5" y="26.3">GND</text>
<text x="241.8" y="26.3">GND</text>
<text x="265" y="26.3">GND</text>
<text x="40.9" y="31.6">GND</text>
<text x="69.4" y="31.6">GND</text>
<text x="55.2" y="38.8">C0402</text>
<text x="113.8" y="38.8">C0402</text>
<text x="40.6" y="46.2">3</text>
<text x="44.5" y="43.2" transform="rotate(-90 44.5 43.2)">1</text>
<text x="48" y="47.6">XSMD5X3</text>
<text x="85.4" y="47.6">XCOL-SMD</text>
<text x="93.9" y="46.2">3</text>
<text x="97.8" y="43.2" transform="rotate(-90 97.8 43.2)">1</text>
<text x="103.2" y="47.6">R0402</text>
<text x="190.3" y="42.3">INTVDD</text>
<text x="37.4" y="51.2">GND</text>
<text x="44.5" y="50.2" transform="rotate(-90 44.5 50.2)">2</text>
<text x="90.7" y="51.2">GND</text>
<text x="97.8" y="50.2" transform="rotate(-90 97.8 50.2)">2</text>
<text x="113.8" y="51.2">C0402</text>
<text x="193.8" y="51.2">C0402</text>
<text x="202.7" y="51.2">C0402</text>
<text x="211.6" y="51.2">C0402</text>
<text x="220.5" y="51.2">C0402</text>
<text x="229.4" y="51.2">C0402</text>
<text x="238.3" y="51.2">C0402</text>
<text x="247.2" y="51.2">C0402</text>
<text x="256.1" y="51.2">C0402</text>
<text x="265" y="51.2">C0402</text>
<text x="273.9" y="51.2">C0402</text>
<text x="55.2" y="58.3">C0402</text>
<text x="64" y="56.5">GND</text>
<text x="131.6" y="58.3">GND</text>
<text x="190.3" y="58.3">GND</text>
<text x="168.9" y="69">VCC-3V3</text>
<text x="177.8" y="69">NAND-VCC</text>
<text x="190.3" y="67.2">VCC-3V3</text>
<text x="26.7" y="77.9">C0402</text>
<text x="49.8" y="77.9">C0402</text>
<text x="129.8" y="77.9">C0402</text>
<text x="170.7" y="77.9">C0402</text>
<text x="193.8" y="76.1">C0402</text>
<text x="202.7" y="76.1">C0402</text>
<text x="211.6" y="76.1">C0402</text>
<text x="220.5" y="76.1">C0402</text>
<text x="229.4" y="76.1">C0402</text>
<text x="238.3" y="76.1">C0402</text>
<text x="247.2" y="76.1">C0402</text>
<text x="256.1" y="76.1">C0402</text>
<text x="265" y="76.1">C0402</text>
<text x="76.5" y="79.7">CC0805</text>
<text x="87.2" y="79.7">C0402</text>
<text x="96.1" y="81.4">CC0603</text>
<text x="106.7" y="81.4">C0402</text>
<text x="117.4" y="81.4">R0402</text>
<text x="174.3" y="83.2">GND</text>
<text x="190.3" y="83.2">GND</text>
<text x="30.3" y="85">GND</text>
<text x="53.4" y="85">GND</text>
<text x="113.8" y="90.3">AGND</text>
<text x="135.2" y="90.3">R0402</text>
<text x="140.5" y="92.1">AGND</text>
<text x="26.7" y="99.2">VCC-3V3</text>
<text x="40.9" y="99.2">HPVCCIN</text>
<text x="122.7" y="97.4">RTCVDD</text>
<text x="142.3" y="97.4">HPVCC</text>
<text x="213.4" y="97.4">VCC-2V5</text>
<text x="227.6" y="99.2">R0402</text>
<text x="231.2" y="97.4">ESVDD2V5</text>
<text x="243.6" y="97.4">INTVDD</text>
<text x="256.1" y="99.2">R0402</text>
<text x="261.4" y="97.4">ESVDD1V2</text>
<text x="124.5" y="107.2" transform="rotate(-90 124.5 107.2)">2</text>
<text x="44.5" y="111.7">C0402</text>
<text x="65.8" y="109.9">C0402</text>
<text x="81.8" y="109.9">C0402</text>
<text x="96.1" y="109.9">C0402</text>
<text x="112.1" y="109.9">C0402</text>
<text x="117.4" y="111.7">CC0805</text>
<text x="124.5" y="112.4" transform="rotate(-90 124.5 112.4)">1</text>
<text x="133.4" y="111.7">C0402 CC0805</text>
<text x="152.9" y="111.7">C0402</text>
<text x="195.6" y="109.9">R0402</text>
<text x="222.3" y="108.1">CC0805</text>
<text x="231.2" y="108.1">C0402</text>
<text x="252.5" y="108.1">CC0805</text>
<text x="261.4" y="108.1">C0402</text>
<text x="62.3" y="118.8">GND</text>
<text x="78.3" y="118.8">GND</text>
<text x="92.5" y="118.8">GND</text>
<text x="108.5" y="118.8">GND</text>
<text x="202.7" y="115.2">GND</text>
<text x="234.7" y="115.2">GND</text>
<text x="265" y="115.2">GND</text>
<text x="40.9" y="120.5">GND</text>
<text x="97.8" y="125.9">VCC-3V3</text>
<text x="122.7" y="120.5">GND</text>
<text x="124.5" y="125.9">TVDACVCC</text>
<text x="149.4" y="120.5">GND</text>
<text x="42.7" y="127.7">CSI0-IO-2V8</text>
<text x="56.9" y="127.7">CSI0-VCC</text>
<text x="67.6" y="127.7">CSI1-VCC</text>
<text x="78.3" y="127.7">CSI1-IO-2V8</text>
<text x="62.3" y="136.5">C0402</text>
<text x="72.9" y="136.5">C0402</text>
<text x="104.9" y="133">R0402 C96</text>
<text x="110.3" y="136.5">CC0805</text>
<text x="128.1" y="136.5">C0402</text>
<text x="167.2" y="133">INTVDD</text>
<text x="193.8" y="133">ULVDD</text>
<text x="202.7" y="133">VCC-3V3</text>
<text x="227.6" y="133">UVCC</text>
<text x="238.3" y="133">CPUVDD</text>
<text x="58.7" y="141.9">GND</text>
<text x="69.4" y="141.9">GND</text>
<text x="124.5" y="143.7">GND</text>
<text x="174.3" y="138.3">R0402</text>
<text x="176.1" y="143.7">CC0805</text>
<text x="190.3" y="143.7">C0402</text>
<text x="208.1" y="140.1">R0402 C108</text>
<text x="211.6" y="143.7">CC0805</text>
<text x="241.8" y="141.9">C0402</text>
<text x="250.7" y="141.9">C0402</text>
<text x="259.6" y="141.9">C0402</text>
<text x="268.5" y="141.9">C0402</text>
<text x="277.4" y="141.9">C0402</text>
<text x="286.3" y="141.9">C0402</text>
<text x="55.2" y="149">VCC-3V3</text>
<text x="80" y="149">VCC33-TVIN</text>
<text x="120.9" y="149">VDD25-TVIN</text>
<text x="231.2" y="145.4">C0402</text>
<text x="238.3" y="149">GND</text>
<text x="69.4" y="150.8">R0402</text>
<text x="97.8" y="150.8">VCC-2V5</text>
<text x="112.1" y="152.5">R0402</text>
<text x="193.8" y="150.8">GND</text>
<text x="227.6" y="150.8">GND</text>
<text x="33.8" y="159.7">C0402</text>
<text x="46.3" y="159.7">C0402</text>
<text x="65.8" y="161.4">CC0805</text>
<text x="83.6" y="161.4">C0402</text>
<text x="108.5" y="161.4">CC0805</text>
<text x="120.9" y="161.4">C0402</text>
<text x="275.6" y="161.4">VCC-2V5</text>
<text x="37.4" y="165">GND</text>
<text x="49.8" y="165">GND</text>
<text x="197.4" y="166.8">VCC-3V3</text>
<text x="225.8" y="166.8">VCC-3V3</text>
<text x="256.1" y="166.8">VCC-3V3</text>
<text x="80" y="168.6">GND</text>
<text x="124.5" y="168.6">GND</text>
<text x="282" y="172.8">R0402</text>
<text x="30.3" y="177.4">VCC-3V3</text>
<text x="76.5" y="175.7">HVP</text>
<text x="192.1" y="175.7">R0402</text>
<text x="220.5" y="175.7">R0402</text>
<text x="250.7" y="175.7">R0402</text>
<text x="282" y="183.5">R0402</text>
<text x="42.7" y="186.3">R0402</text>
<text x="62.3" y="188.1">C0402</text>
<text x="80" y="188.1">CC0805</text>
<text x="101.4" y="189.9">C0402</text>
<text x="136.9" y="188.1">C0402</text>
<text x="190.3" y="187.7">R0402</text>
<text x="220.5" y="187.7">R0402</text>
<text x="250.7" y="187.7">R0402</text>
<text x="277.4" y="189.9">GND</text>
<text x="65.8" y="195.2">GND</text>
<text x="108.5" y="195.2">GND</text>
<text x="142.3" y="195.2">GND</text>
<text x="228.2" y="195.1">Design Name</text>
<text x="228.2" y="200.4">Size</text>
<text x="229.9" y="202.2">A3</text>
<text x="235.3" y="200.4">Page Name</text>
<text x="285" y="200.4">Rev</text>
<text x="285" y="202.2">1.0</text>
<text x="228.2" y="205.7">Date:</text>
<text x="237.4" y="205.7">Tuesday, July 26, 2011</text>
<text x="263.7" y="205.7">Sheet</text>
<text x="272.6" y="205.7">9</text>
<text x="277.9" y="205.7">of</text>
<text x="283.3" y="205.7">17</text>
</g>
<g font-size="1.6" fill="#000080">
<text x="201" y="9.4">R25</text>
<text x="19.6" y="13.9">R24</text>
<text x="19.6" y="15.6">1R</text>
<text x="202.7" y="12.1">1R</text>
<text x="206.3" y="17.4">C46</text>
<text x="217" y="17.4">C47</text>
<text x="238.3" y="17.4">C48</text>
<text x="261.4" y="17.4">C49</text>
<text x="26.7" y="19.2">C32</text>
<text x="26.7" y="21">10uF</text>
<text x="37.4" y="19.2">C33</text>
<text x="37.4" y="21">224</text>
<text x="53.4" y="19.2">C34</text>
<text x="53.4" y="21">224</text>
<text x="62.3" y="19.2">C35</text>
<text x="62.3" y="21">224</text>
<text x="72.9" y="19.2">C36</text>
<text x="72.9" y="21">224</text>
<text x="81.8" y="19.2">C37</text>
<text x="81.8" y="21">224</text>
<text x="90.7" y="19.2">C38</text>
<text x="90.7" y="21">224</text>
<text x="99.6" y="19.2">C39</text>
<text x="99.6" y="21">224</text>
<text x="108.5" y="19.2">C40</text>
<text x="108.5" y="21">224</text>
<text x="117.4" y="19.2">C41</text>
<text x="117.4" y="21">224</text>
<text x="126.3" y="19.2">C42</text>
<text x="126.3" y="21">224</text>
<text x="135.2" y="19.2">C43</text>
<text x="135.2" y="21">224</text>
<text x="144.1" y="19.2">C44</text>
<text x="144.1" y="21">224</text>
<text x="152.9" y="19.2">C45</text>
<text x="152.9" y="21">224</text>
<text x="206.3" y="19.2">10uF</text>
<text x="217" y="19.2">224</text>
<text x="238.3" y="19.2">224/NC</text>
<text x="261.4" y="19.2">224/NC</text>
<text x="55.2" y="35.2">C50</text>
<text x="113.8" y="35.2">C51</text>
<text x="55.2" y="37">18pF-1%</text>
<text x="113.8" y="37">18pF-1%</text>
<text x="48" y="45.9">24M</text>
<text x="49.8" y="44.1">X1</text>
<text x="85.4" y="45.9">32768</text>
<text x="87.2" y="44.1">X2</text>
<text x="103.2" y="44.1">R26</text>
<text x="103.2" y="45.9">10M-1%</text>
<text x="113.8" y="47.6">C63</text>
<text x="193.8" y="47.6">C52</text>
<text x="202.7" y="47.6">C53</text>
<text x="211.6" y="47.6">C54</text>
<text x="220.5" y="47.6">C55</text>
<text x="229.4" y="47.6">C56</text>
<text x="238.3" y="47.6">C57</text>
<text x="247.2" y="47.6">C59</text>
<text x="256.1" y="47.6">C60</text>
<text x="265" y="47.6">C61</text>
<text x="273.9" y="47.6">C62</text>
<text x="113.8" y="49.4">18pF-1%</text>
<text x="193.8" y="49.4">224</text>
<text x="202.7" y="49.4">224</text>
<text x="211.6" y="49.4">224</text>
<text x="220.5" y="49.4">224</text>
<text x="229.4" y="49.4">224</text>
<text x="238.3" y="49.4">224</text>
<text x="247.2" y="49.4">224</text>
<text x="256.1" y="49.4">224</text>
<text x="265" y="49.4">224</text>
<text x="273.9" y="49.4">224</text>
<text x="55.2" y="54.8">C58</text>
<text x="55.2" y="56.5">18pF-1%</text>
<text x="26.7" y="74.3">C72</text>
<text x="26.7" y="76.1">102</text>
<text x="49.8" y="74.3">C76</text>
<text x="49.8" y="76.1">224</text>
<text x="76.5" y="76.1">C74</text>
<text x="76.5" y="77.9">10uF</text>
<text x="87.2" y="76.1">C75</text>
<text x="87.2" y="77.9">224</text>
<text x="96.1" y="77.9">C77</text>
<text x="106.7" y="77.9">C79</text>
<text x="117.4" y="77.9">R27</text>
<text x="129.8" y="76.1">C78</text>
<text x="170.7" y="74.3">C82</text>
<text x="170.7" y="76.1">224</text>
<text x="193.8" y="72.5">C64</text>
<text x="193.8" y="74.3">224</text>
<text x="202.7" y="72.5">C65</text>
<text x="202.7" y="74.3">224</text>
<text x="211.6" y="72.5">C66</text>
<text x="211.6" y="74.3">224</text>
<text x="220.5" y="72.5">C67</text>
<text x="220.5" y="74.3">224</text>
<text x="229.4" y="72.5">C68</text>
<text x="229.4" y="74.3">224</text>
<text x="238.3" y="72.5">C69</text>
<text x="238.3" y="74.3">224</text>
<text x="247.2" y="72.5">C70</text>
<text x="247.2" y="74.3">224</text>
<text x="256.1" y="72.5">C71</text>
<text x="256.1" y="74.3">224</text>
<text x="265" y="72.5">C73</text>
<text x="265" y="74.3">224</text>
<text x="96.1" y="79.7">4.7uF</text>
<text x="106.7" y="79.7">224</text>
<text x="117.4" y="79.7">200K-1%</text>
<text x="129.8" y="79.7">1uF</text>
<text x="135.2" y="82.3">R28</text>
<text x="135.2" y="88.5">0R</text>
<text x="220.5" y="99.2">R1781R</text>
<text x="249" y="99.2">R1451R</text>
<text x="65.8" y="106.3">C83</text>
<text x="81.8" y="106.3">C84</text>
<text x="96.1" y="106.3">C98</text>
<text x="112.1" y="106.3">C99</text>
<text x="193.8" y="106.3">192R-1%</text>
<text x="197.4" y="104.5">R177</text>
<text x="224.1" y="104.5">C224</text>
<text x="224.1" y="106.3">10uF</text>
<text x="231.2" y="104.5">C227</text>
<text x="231.2" y="106.3">224</text>
<text x="254.3" y="104.5">C225</text>
<text x="254.3" y="106.3">10uF</text>
<text x="261.4" y="104.5">C226</text>
<text x="261.4" y="106.3">224</text>
<text x="44.5" y="108.1">C85</text>
<text x="44.5" y="109.9">224</text>
<text x="65.8" y="108.1">102</text>
<text x="81.8" y="108.1">102</text>
<text x="96.1" y="108.1">102</text>
<text x="112.1" y="108.1">102</text>
<text x="119.2" y="108.1">C86</text>
<text x="119.2" y="109.9">10uF</text>
<text x="133.4" y="108.1">C87</text>
<text x="133.4" y="109.9">224</text>
<text x="138.7" y="108.1">C88</text>
<text x="138.7" y="109.9">10uF</text>
<text x="152.9" y="108.1">C89</text>
<text x="152.9" y="109.9">224</text>
<text x="104.9" y="127.7">R29</text>
<text x="104.9" y="131.2">1R</text>
<text x="62.3" y="133">C80</text>
<text x="62.3" y="134.8">224</text>
<text x="72.9" y="133">C81</text>
<text x="72.9" y="134.8">224</text>
<text x="110.3" y="134.8">10uF</text>
<text x="128.1" y="133">C97</text>
<text x="128.1" y="134.8">224</text>
<text x="174.3" y="132.1">R32</text>
<text x="176.1" y="134.8">1R</text>
<text x="209.8" y="132.1">R33</text>
<text x="177.8" y="140.1">C106</text>
<text x="177.8" y="141.9">10uF</text>
<text x="190.3" y="140.1">C107</text>
<text x="190.3" y="141.9">224</text>
<text x="209.8" y="138.3">1R</text>
<text x="213.4" y="141.9">10uF</text>
<text x="231.2" y="141.9">C109</text>
<text x="231.2" y="143.7">224</text>
<text x="241.8" y="138.3">C90</text>
<text x="241.8" y="140.1">224</text>
<text x="250.7" y="138.3">C91</text>
<text x="250.7" y="140.1">224</text>
<text x="259.6" y="138.3">C92</text>
<text x="259.6" y="140.1">224</text>
<text x="268.5" y="138.3">C93</text>
<text x="268.5" y="140.1">224</text>
<text x="277.4" y="138.3">C94</text>
<text x="277.4" y="140.1">224</text>
<text x="286.3" y="138.3">C95</text>
<text x="286.3" y="140.1">224</text>
<text x="62.3" y="150.8">R30 1R</text>
<text x="104.9" y="152.5">R31 1R</text>
<text x="33.8" y="156.1">C102</text>
<text x="33.8" y="157.9">474</text>
<text x="46.3" y="156.1">C103</text>
<text x="46.3" y="157.9">474</text>
<text x="65.8" y="157.9">C100</text>
<text x="65.8" y="159.7">10uF</text>
<text x="83.6" y="157.9">C101</text>
<text x="83.6" y="159.7">224</text>
<text x="110.3" y="157.9">C104</text>
<text x="110.3" y="159.7">10uF</text>
<text x="120.9" y="157.9">C105</text>
<text x="120.9" y="159.7">224</text>
<text x="192.1" y="169.4">R37</text>
<text x="192.1" y="173.9">2K2</text>
<text x="220.5" y="169.4">R38</text>
<text x="220.5" y="173.9">2K2</text>
<text x="250.7" y="169.4">R39</text>
<text x="250.7" y="173.9">2K2</text>
<text x="282" y="168.6">R34</text>
<text x="282" y="170.7">NC</text>
<text x="42.7" y="178.3">R43</text>
<text x="282" y="179.2">R35</text>
<text x="42.7" y="184.6">1R</text>
<text x="62.3" y="184.6">C115</text>
<text x="80" y="184.6">C116</text>
<text x="136.9" y="184.6">C117</text>
<text x="190.3" y="182.8">R40</text>
<text x="190.3" y="185.6">2K2</text>
<text x="220.5" y="182.8">R41</text>
<text x="220.5" y="185.6">2K2</text>
<text x="250.7" y="182.8">R42</text>
<text x="250.7" y="185.6">2K2</text>
<text x="282" y="181.4">0R</text>
<text x="62.3" y="186.3">224</text>
<text x="80" y="186.3">10uF</text>
<text x="101.4" y="186.3">C114</text>
<text x="101.4" y="188.1">224/NC</text>
<text x="136.9" y="186.3">224/NC</text>
</g>
<g font-size="1.6" fill="#f00">
<text x="220.5" y="13.1">6</text>
<text x="228.2" y="13.1">PLLDV</text>
<text x="243.6" y="13.1">6</text>
<text x="249.5" y="13.1">PLLVREG</text>
<text x="19.6" y="41.6">6</text>
<text x="25.5" y="41.6">OSC24MI</text>
<text x="74.7" y="41.6">6</text>
<text x="80.6" y="41.6">CLK32K-IN</text>
<text x="19.6" y="52.3">6</text>
<text x="25.5" y="52.3">OSC24MO</text>
<text x="72.9" y="54">6</text>
<text x="77" y="54">CLK32K-OUT</text>
<text x="5.4" y="69.7">6,17</text>
<text x="13" y="69.7">LRADC0</text>
<text x="33.8" y="69.9">6,7</text>
<text x="39.9" y="69.9">RESET#</text>
<text x="49.8" y="69.7">6</text>
<text x="59.2" y="69.7">VRP</text>
<text x="81.8" y="69.7">6</text>
<text x="91.2" y="69.7">VRA2</text>
<text x="110.3" y="69.7">6</text>
<text x="119.7" y="69.7">VRA1</text>
<text x="128.4" y="85">MICM</text>
<text x="113.8" y="91">16</text>
<text x="123.3" y="91">MICM</text>
<text x="32.4" y="101">HPVCCIN</text>
<text x="46.3" y="100.1">6,10</text>
<text x="58.4" y="100.1">X1</text>
<text x="62.3" y="100.1">6,10</text>
<text x="74" y="100.1">Y1</text>
<text x="76.5" y="100.1">6,10</text>
<text x="88.6" y="100.1">X2</text>
<text x="92.5" y="100.1">6,10</text>
<text x="104.2" y="100.1">Y2</text>
<text x="181.4" y="99.9">6</text>
<text x="189" y="99.9">ESREXT</text>
<text x="197.8" y="99.2">ESREXT</text>
<text x="8.9" y="135.5">6</text>
<text x="8.9" y="137.3">6</text>
<text x="14.8" y="135.5">VRP-TVIN</text>
<text x="14.8" y="137.3">VRN-TVIN</text>
<text x="28.8" y="134.8">VRP-TVIN</text>
<text x="28.8" y="136.5">VRN-TVIN</text>
<text x="185.3" y="134.8">ULVDD</text>
<text x="32.4" y="150.8">VRP-TVIN</text>
<text x="43.1" y="150.8">VRN-TVIN</text>
<text x="168.9" y="171.7">6,7</text>
<text x="175.3" y="171.7">TWI0-SDA</text>
<text x="194.9" y="171.7">6,11,13,17</text>
<text x="203.8" y="171.7">TWI1-SDA</text>
<text x="229.4" y="171.7">6,17</text>
<text x="235.8" y="171.7">TWI2-SDA</text>
<text x="85.4" y="179.9">6</text>
<text x="91.2" y="179.9">HVREGIO1</text>
<text x="259.6" y="174.6">17</text>
<text x="263.5" y="174.6">EFUSE-VDDQ</text>
<text x="117.4" y="180.1">6</text>
<text x="121.7" y="180.1">HVREGIO2</text>
<text x="168.9" y="180.6">6,7</text>
<text x="175.3" y="180.6">TWI0-SCK</text>
<text x="194.9" y="180.6">6,11,13,17</text>
<text x="203.8" y="180.6">TWI1-SCK</text>
<text x="229.4" y="180.6">6,17</text>
<text x="235.8" y="180.6">TWI2-SCK</text>
</g>
<g font-size="1.3">
<text x="30.8" y="1.3">5</text>
<text x="88.9" y="1.3">4</text>
<text x="147" y="1.3">3</text>
<text x="205" y="1.3">2</text>
<text x="263.1" y="1.3">1</text>
<text x=".5" y="28.4">D</text>
<text x="292.6" y="28.4">D</text>
<text x=".5" y="79.5">C</text>
<text x="292.6" y="79.5">C</text>
<text x=".5" y="130.6">B</text>
<text x="292.6" y="130.6">B</text>
<text x=".5" y="181.7">A</text>
<text x="292.6" y="181.7">A</text>
<text x="30.8" y="207.4">5</text>
<text x="88.9" y="207.4">4</text>
<text x="147" y="207.4">3</text>
<text x="205" y="207.4">2</text>
<text x="263.1" y="207.4">1</text>
</g>
</svg>
